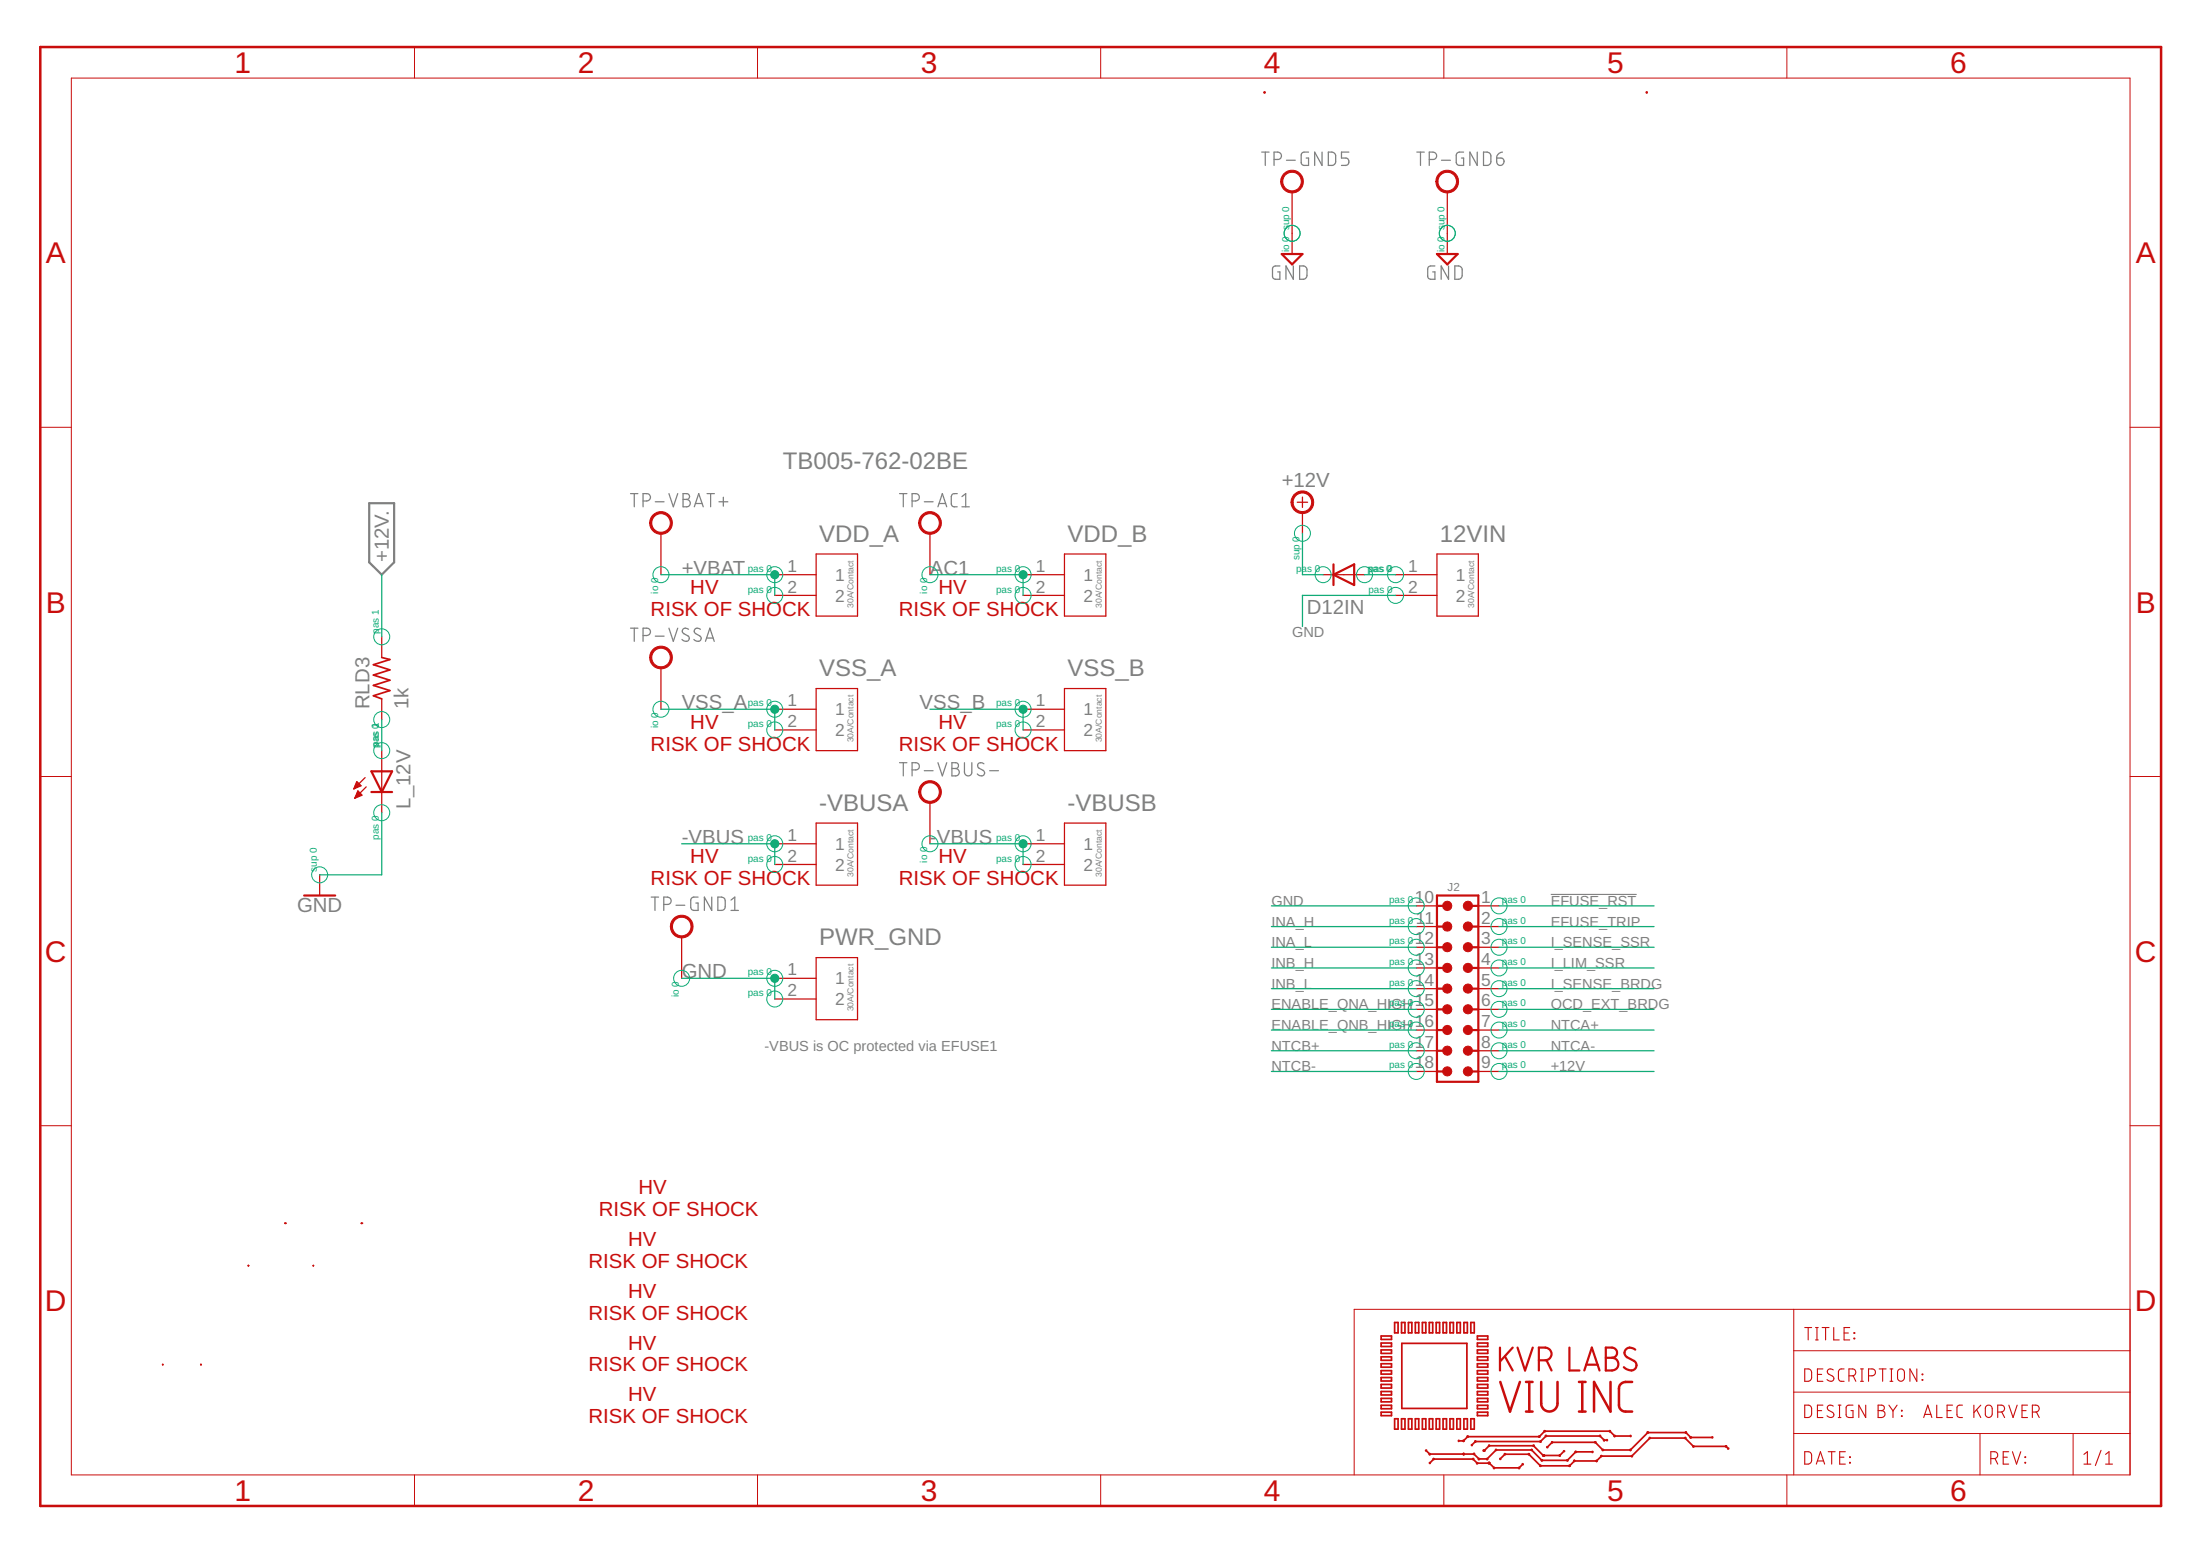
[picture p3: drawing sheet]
<svg xmlns="http://www.w3.org/2000/svg" width="297mm" height="210mm" viewBox="0 0 297 210" stroke-linecap="round" stroke-linejoin="round" font-family="sans-serif">
<g fill="none" stroke="#808080" stroke-width=".17">
<path d="M170.3 20.5h1M170.8 20.5v1.8M172 21.5h.5a.5 .5 0 0 0 .5-.5 .5 .5 0 0 0-.5-.5h-.5v1.8M172.8 35.9h-.6a.4 .4 0 0 0-.4 .4v1a.4 .4 0 0 0 .4 .4h.6v-1h-.3M173.7 21.6h1.2M174.6 35.9v1.8l-1-1.8v1.8M175.5 35.9h.6l.3 .3a1.75 1.75 0 0 1 0 1.3l-.3 .2h-.6zM176.7 20.5h-.6a.4 .4 0 0 0-.4 .4v1a.4 .4 0 0 0 .4 .4h.6v-1h-.3M178.5 20.5v1.8l-1-1.8v1.8M179.3 20.5a.85 .85 0 0 1 .9 .2 1.75 1.75 0 0 1 .1 1.3l-.3 .3h-.7zM182.1 20.5h-1v.8h.6a.51 .51 0 0 1 .4 .5 .51 .51 0 0 1-.4 .5h-.6M191.3 20.5h1"/>
<path d="M191.8 20.5v1.8M193 21.5h.5a.5 .5 0 0 0 .5-.5 .5 .5 0 0 0-.5-.5h-.5v1.8M193.7 35.9h-.6a.4 .4 0 0 0-.3 .4v1a.4 .4 0 0 0 .3 .4h.6v-1h-.3M194.6 21.6h1.2M195.6 35.9v1.8l-1-1.8v1.8M196.4 35.9h.7l.3 .3a1.75 1.75 0 0 1-.1 1.3l-.2 .2h-.7zM197.6 20.5h-.6a.44 .44 0 0 0-.4 .4v1a.44 .44 0 0 0 .4 .4h.6v-1h-.3M199.5 20.5v1.8l-1-1.8v1.8M200.3 20.5a.92 .92 0 0 1 .9 .2 1.75 1.75 0 0 1 .1 1.3l-.4 .3h-.6zM202.1 21.3h.6a.49 .49 0 0 1 .4 .6 .49 .49 0 0 1-.6 .4 .49 .49 0 0 1-.4-.5zM202.9 20.5a.82 .82 0 0 0-.8 .8M85.1 66.6h1"/>
<path d="M85.6 66.6v1.8M86.8 67.6h.5a.5 .5 0 0 0 .5-.5 .5 .5 0 0 0-.5-.5h-.5v1.8M88.5 67.7h1.2M90.3 66.6l.6 1.8 .6-1.8M92.2 66.6h.5a.39 .39 0 0 1 .4 .4 .39 .39 0 0 1-.4 .4 .5 .5 0 0 1 .5 .5 .5 .5 0 0 1-.5 .5h-.5zM92.2 67.4h.5M93.7 68.4l.6-1.8 .7 1.8M93.9 68h.9M95.5 66.6h1M95.9 66.6v1.8M97.1 67.7h1.2M97.7 67.1v1.2"/>
<path d="M121.5 66.6h.9M122 66.6v1.8M123.1 67.6a.87 .87 0 0 0 1-.2 .5 .5 0 0 0-.5-.8h-.5v1.8M124.8 67.7h1.2M126.6 68.4l.6-1.8 .6 1.8M126.8 68h.9M129.2 66.6h-.4a.4 .4 0 0 0-.4 .4v1a.4 .4 0 0 0 .4 .4h.4M129.9 68.4h1M129.9 67l.5-.4v1.8M85.1 84.8h1M85.6 84.8v1.8M86.8 85.8h.5a.5 .5 0 0 0 .5-.5 .5 .5 0 0 0-.5-.5h-.5v1.8"/>
<path d="M88.5 85.9h1.2M90.3 84.8l.6 1.8 .6-1.8M93 84.9a.47 .47 0 0 0-.6-.1 .47 .47 0 0 0-.3 .5l.8 .5a.45 .45 0 0 1 0 .7 .45 .45 0 0 1-.7 0l-.1-.2M94.6 84.9a.47 .47 0 0 0-.6-.1 .47 .47 0 0 0-.3 .5l.8 .5a.41 .41 0 0 1 .1 .6 .41 .41 0 0 1-.5 .2l-.4-.3M95.2 86.6l.6-1.8 .6 1.8M95.4 86.1h.9M121.5 103h.9M122 103v1.7M123.1 103.9h.5a.49 .49 0 0 0 .5-.5 .49 .49 0 0 0-.5-.4h-.5v1.7M124.8 104h1.2M126.6 103l.6 1.7 .6-1.7M128.5 103h.5a.39 .39 0 0 1 .4 .3 .39 .39 0 0 1-.4 .4 .5 .5 0 0 1 .5 .5 .5 .5 0 0 1-.5 .5h-.5z"/>
<path d="M128.5 103.7h.5M130.2 103v1.2a.5 .5 0 0 0 .5 .5 .5 .5 0 0 0 .5-.5v-1.2M132.8 103.1a.46 .46 0 0 0-.6-.1 .46 .46 0 0 0-.1 .6l.6 .4a.42 .42 0 0 1 .2 .6 .42 .42 0 0 1-.6 .1l-.3-.2M133.6 104h1.2M87.9 121.1h1M88.4 121.1v1.8M89.6 122.1h.5a.5 .5 0 0 0 .5-.5 .5 .5 0 0 0-.5-.5h-.5v1.8M91.3 122.2h1.2M94.3 121.1h-.6a.44 .44 0 0 0-.4 .4v1a.44 .44 0 0 0 .4 .4h.6v-1h-.3M96.1 121.1v1.8l-1-1.8v1.8M96.9 121.1a.93 .93 0 0 1 .9 .2l.1 .3-.1 1.1-.2 .2h-.7zM98.7 122.9h1"/>
<path d="M98.7 121.5l.5-.4v1.8"/>
</g>
<path d="M49.8 67.9h3.4v8l-1.7 1.7-1.7-1.7z" fill="none" stroke="#808080" stroke-width=".3"/>
<path d="M209.4 120.7h11.6" fill="none" stroke="#808080" stroke-width=".15"/>
<g fill="none" stroke="#c90d0c" stroke-width=".14">
<path d="M9.6 10.5h278v188.6h-278zM56 6.3v4.2M102.3 6.3v4.2M148.6 6.3v4.2M194.9 6.3v4.2M241.3 6.3v4.2M5.4 57.7h4.2M287.6 57.7h4.2M5.4 104.8h4.2M287.6 104.8h4.2M5.4 152h4.2M287.6 152h4.2"/>
<path d="M242.2 176.7v22.4M287.6 176.7h-104.8v22.4M56 199.1v4.2M102.3 199.1v4.2M148.6 199.1v4.2M194.9 199.1v4.2M241.3 199.1v4.2M242.2 193.5h45.4M242.2 187.9h45.4M242.2 182.3h45.4M267.3 193.5v5.6M279.9 193.5v5.6"/>
</g>
<g fill="none" stroke="#c90d0c" stroke-width=".23">
<path d="M170.8 12.4v.1M170.8 12.4l-.1 .1M170.8 12.4v.2M222.3 12.4l.1 .1M222.3 12.4v.1M222.3 12.4v.2M51.5 88.8l1.1 .2-2.2 .7 2.2 .7-2.2 .7 2.2 .7-2.2 .7 2.2 .7-2.2 .7 1.1 .4M33.5 170.8h.1M33.5 170.8v.1M38.5 165.1h.1M42.3 170.9h.1M48.8 165.1h.1"/>
<path d="M188.3 178.5h.5v1.4h-.5zM189.2 178.5h.5v1.4h-.5zM190.2 178.5h.4v1.4h-.4zM191.1 178.5h.5v1.4h-.5zM192 178.5h.5v1.4h-.5zM193 178.5h.4v1.4h-.4zM193.9 178.5h.5v1.4h-.5zM194.8 178.5h.5v1.4h-.5zM195.8 178.5h.4v1.4h-.4zM196.7 178.5h.5v1.4h-.5zM197.7 178.5h.4v1.4h-.4zM198.6 178.5h.5v1.4h-.5z"/>
<path d="M22 184.2h.1M27.1 184.2h.1M186.5 187.8h1.4v.5h-1.4zM186.5 180.3h1.4v.5h-1.4zM186.5 181.3h1.4v.5h-1.4zM186.5 182.2h1.4v.5h-1.4zM186.5 183.2h1.4v.4h-1.4zM186.5 184.1h1.4v.5h-1.4zM186.5 185h1.4v.5h-1.4zM186.5 185.9h1.4v.5h-1.4zM186.5 186.9h1.4v.5h-1.4zM186.5 188.8h1.4v.4h-1.4z"/>
<path d="M186.5 189.7h1.4v.5h-1.4zM186.5 190.6h1.4v.5h-1.4zM188.3 191.5h.5v1.4h-.5zM189.2 191.5h.5v1.4h-.5zM189.3 181.3h8.8v8.8h-8.8zM190.2 191.5h.4v1.4h-.4zM191.1 191.5h.5v1.4h-.5zM192 191.5h.5v1.4h-.5zM192.6 195.8l.4 .5h6l.7 .6h1.1l1.2-1.2h4.8l1.4 1.4h3.4l1.1-1.1h2.3M192.6 195.7l-.1 .1v.1M193 191.5h.4v1.4h-.4zM193 197.4l.1 .1"/>
<path d="M193 196.2v.2M193.1 197.5l.5-.5h5.3l.6 .5h1.6l.6 .6h3.4l.5-.4M193.1 196.2l-.1 .1M193.5 196.9l.1 .1M193.6 196.9v.1M193.9 191.5h.5v1.4h-.5zM194.8 191.5h.5v1.4h-.5zM195.8 191.5h.4v1.4h-.4zM196.7 191.5h.5v1.4h-.5zM197 194.4v.2M197.5 194.4v.1h.2M197.6 196.2l.1 .1"/>
<path d="M197.6 196.2h.1v.1M197.6 194.4v.2M197.6 196.2v.2M197.6 196.2l-.1 .1h.1M197.7 191.5h.4v1.4h-.4zM198.1 193.9l.1 .1M198.2 193.8v.2M198.6 191.5h.5v1.4h-.5zM198.7 195l.1 .1M198.9 196.9h.1l-.1 .1M198.9 196.9l-.1 .1M199 196.2v.1"/>
<path d="M199.1 196.2h-.2l.1 .1M199.2 194.5v.1M199.2 194.5v.2M199.5 197.4l-.1 .1 .1 .1M199.5 187.8h1.4v.5h-1.4zM199.5 182.2h1.4v.5h-1.4zM199.5 180.3h1.4v.5h-1.4zM199.5 181.3h1.4v.5h-1.4zM199.5 183.2h1.4v.4h-1.4zM199.5 184.1h1.4v.5h-1.4zM199.5 185h1.4v.5h-1.4zM199.5 185.9h1.4v.5h-1.4z"/>
<path d="M199.5 186.9h1.4v.5h-1.4zM199.5 188.8h1.4v.4h-1.4zM199.5 189.7h1.4v.5h-1.4zM199.5 190.6h1.4v.5h-1.4zM199.5 197.5l-.1 .1M199.7 196.9v.1M199.7 196.9v.1h-.1M200.3 195.7v.2M200.3 195.8l.8-.6h6l1.3 1.3h2.2l.6-.6M200.4 195.7v.2h.1M200.4 195.7l.1 .1-.1 .1M200.7 196.9v.1h.2"/>
<path d="M200.8 196.9v.1M201 195.1l.1 .1M201 197.4v.1M201 197.5h.1M201.1 195.1v.1M201.1 197.4v.1h-.1M201.1 197.5l-.1-.1 .1 .1-.1 .1M201.1 197.4h-.1v.1M201.7 198.1v.1M201.8 198.1v.1h-.1M202 195.7l.1 .1M202 195.7v.1"/>
<path d="M202.5 196.9v.1h.1M203.1 196.3h.2h-.1M203.2 196.2v.2M205 198.1v.1h.1M205.1 198.1v.1M205.5 197.6h.1v.1M206.4 196.2l.1 .1-.1 .1M206.5 196.3h-.1M206.8 195.7v.1M206.8 195.7l-.1 .1M207.1 195.1v.1M207.1 195.1h-.1v.1"/>
<path d="M207.8 193.9v.1h.1M207.8 193.8v.2M207.9 194.5v.1h.1M208 197.8v.1M208 194.5v.2M208 197.8v.1h-.1M208.2 197v.2M208.2 197.1v.1h-.1M208.4 196.4v.1M208.4 196.4h.1v.1zM208.4 196.4l-.1 .1M208.4 196.4l.1 .1h-.1v-.1"/>
<path d="M208.4 196.5h.1M208.5 193.1h.1v.2M208.6 193.1v.2M208.7 193.8h.1v.1M208.7 193.8v.1M208.9 195.3v.1h.1M209.5 194.6l.1 .1M209.6 194.6v.2M210.5 196.4v.1h.2M210.6 196.4v.1M211.1 195.9h.1M211.6 197.1l.1 .1"/>
<path d="M211.6 197v.2M211.9 197.8v.1h.1M211.9 197.8v.1M212.5 197.1h.1v.2M212.6 197.1l-.1 .1 .1 .1M212.7 195.9h.1v.1M212.7 195.9v.2M215 195.9l.1 .1-.1 .1M215.4 194.6v.2M215.4 194.6h-.1v.1M215.5 197.1v.2h.1M215.6 197.1v.2"/>
<path d="M216 193.8v.1M216.1 193.8h-.1v.1M216.2 196.5l.1 .1M216.2 196.5v.1M216.4 195.6v.2M216.5 195.7v.1h-.1M216.6 194.3l-.1 .1 .1 .1M216.6 194.4v.1h-.1M217 194.3v.2M217 194.4h-.4l-.6-.6h-7.3l-.7 .8h-8.8l-.5 .5M217.4 193.1v.2M217.4 193.1l-.1 .1v.1"/>
<path d="M218 193.8h-.1l.1 .1M218.1 193.8v.1h-.1M220.1 195.7v.1h.1M220.1 193.8h.1l-.1 .1M220.1 195.6v.2M220.1 193.8h-2.1l-.6-.6h-8.8l-.8 .7h-9.6l-.6 .6h-.6M220.3 196.5v.1h.1M220.3 196.5v.1M222.4 193.3h.1v.1M222.5 193.3v.1M222.7 194.1l.1 .1M222.8 194.1v.1"/>
<path d="M227.5 194.1h.1l-.1 .1M227.6 194.1h-.1v.1M227.6 193.3v.1M227.7 193.3l-.1 .1M228.3 194h-.1l.1 .1M228.3 194v.1h-.1M228.6 195.2v.1M228.7 195.2l-.1 .1M231.2 194v.1M231.2 194h-2.9l-.7-.6h-5.1l-2.4 2.3h-3.7l-1-1h-5.8l-.7 .6M233 195.2v.1M233.1 195.2h-.1v.1"/>
<path d="M233.3 195.5l-.3-.3h-4.4l-1.1-1.1h-4.7l-2.5 2.5h-4.1l-.6 .6h-3l-.7 .7h-3.9l-1.6-1.6h-3.2l-.6 .6M233.4 195.5v.1h-.1"/>
</g>
<path d="M5.4 6.3h286.4v197h-286.4zM202.6 186.5l1.3 4 1.3-4M206 190.5h.9M206 186.5h.9M206.5 186.5v4M208.1 186.5v2.9a1.1 1.1 0 0 0 1.1 1.1 1.1 1.1 0 0 0 1.1-1.1v-2.9M213.2 190.5h.9M213.2 186.5h.9M213.6 186.5v4M217.4 186.5v4l-2.2-4v4M220.4 186.5a1.55 1.55 0 0 0-1.7 .5l-.1 .4v2.3a.87 .87 0 0 0 .9 .8h.9" fill="none" stroke="#c90d0c" stroke-width=".34"/>
<g fill="none" stroke="#c90d0c" stroke-width=".3">
<path d="M173.1 34.3h2.8l-1.4 1.4zM194 34.3h2.8l-1.4 1.4zM180 77.6l2.8-1.4v2.8zM180 76.2v2.8M50.1 104.1h2.8l-1.4 2.8zM50.1 106.9h2.8M41.1 120.9h4.2M194 120.9h5.6v25.1h-5.6zM194 122.3h1.4M194 125.1h1.4M194 127.9h1.4M194 130.7h1.4"/>
<path d="M194 133.5h1.4M194 136.2h1.4M194 139h1.4M198.2 122.3h1.4M198.2 125.1h1.4M198.2 127.9h1.4M198.2 130.7h1.4M198.2 133.5h1.4M198.2 136.2h1.4M198.2 139h1.4M194 141.8h1.4M194 144.6h1.4"/>
<path d="M198.2 141.8h1.4M198.2 144.6h1.4M202.5 181.9v3.1M203.2 183.1l1 1.9M204.2 181.9l-1.7 1.9M204.9 181.9l1 3.1 1-3.1M207.8 183.6a1.53 1.53 0 0 0 1.5-.3 .86 .86 0 0 0 .1-.9 .86 .86 0 0 0-.8-.5h-.8v3.1M208.8 183.6l.7 1.4M211.9 181.9v3.1h1.4M213.9 185l1-3.1 1.1 3.1M214.2 184.2h1.5M216.8 181.9h.9a.69 .69 0 0 1 .6 .7 .69 .69 0 0 1-.6 .7 .86 .86 0 0 1 .8 .8 .86 .86 0 0 1-.8 .9h-.9z"/>
<path d="M216.8 183.3h.9M220.8 182.2a.81 .81 0 0 0-1-.3 .81 .81 0 0 0-.4 .9l.3 .4 .9 .5a.73 .73 0 0 1 .2 1.1 .73 .73 0 0 1-1.1 .1l-.5-.3"/>
</g>
<g fill="none" stroke="#c90d0c" stroke-width=".15">
<path d="M243.7 179.2h.9M244.1 179.2v1.7M245.1 179.2h.4M245.3 179.2v1.7M246 179.2h1M246.5 179.2v1.7M247.6 179.2v1.7h.7M249 179.9h.6M249.7 179.2h-.7v1.7h.7M250.3 179.9l.1 .1zM243.7 196h.4a.47 .47 0 0 1 .5 .4v.8a.51 .51 0 0 1-.5 .4h-.4zM243.7 189.7h.4a.47 .47 0 0 1 .5 .4v.8a.51 .51 0 0 1-.5 .4h-.4z"/>
<path d="M243.7 184.8h.4a.47 .47 0 0 1 .5 .5v.7a.51 .51 0 0 1-.5 .5h-.4zM245.1 180.9h.4M245.2 197.6l.6-1.6 .6 1.6M245.4 197.2h.8M245.4 190.4h.6M245.4 185.5h.6M246.1 189.7h-.7v1.6h.7M246.1 184.8h-.7v1.7h.7M246.8 196h1M247.3 196v1.6M247.5 189.8a.43 .43 0 0 0-.6-.1 .43 .43 0 0 0 0 .7l.5 .2a.42 .42 0 0 1 .1 .7 .42 .42 0 0 1-.7-.1l-.1-.1M247.5 184.9a.43 .43 0 0 0-.6-.1 .43 .43 0 0 0 0 .7l.5 .3a.42 .42 0 0 1 .1 .6 .42 .42 0 0 1-.7 0l-.1-.2"/>
<path d="M248.2 189.7h.4M248.2 191.3h.4M248.4 189.7v1.6M248.4 196.7h.6M249 184.8h-.5l-.2 .2-.1 1.1a.4 .4 0 0 0 .4 .4h.4M249.2 196h-.8v1.6h.8M249.6 185.7h.5a.47 .47 0 0 0 .5-.4 .47 .47 0 0 0-.5-.5h-.5v1.7M249.7 196.7h.1zM249.7 197.4l.1 .1zM250.2 189.7h-.6a.36 .36 0 0 0-.3 .3v1a.36 .36 0 0 0 .3 .3h.6v-.9h-.3M250.2 185.7l.4 .8M250.3 180.6l.1 .1z"/>
<path d="M251.2 184.8h.4M251.2 186.5h.4M251.4 184.8v1.7M251.9 189.7v1.6l-.9-1.6v1.6M252.3 185.7h.5a.47 .47 0 0 0 .4-.4 .47 .47 0 0 0-.4-.5h-.5v1.7M253.6 189.7h.4a.37 .37 0 0 1 .4 .3 .37 .37 0 0 1-.4 .4 .47 .47 0 0 1 .5 .5 .47 .47 0 0 1-.5 .4h-.4zM253.6 190.4h.4M253.7 184.8h1M254.2 184.8v1.7M255 189.7l.6 .8M255.2 184.8h.4M255.2 186.5h.4"/>
<path d="M255.4 184.8v1.7M255.6 190.5v.8M256.1 189.7l-.5 .8M256.3 184.9a.47 .47 0 0 1 .5-.1 .47 .47 0 0 1 .3 .5v.7a.47 .47 0 0 1-.4 .5 .47 .47 0 0 1-.5-.5v-.9zM256.7 190.4l.1 .1zM256.7 191.1l.1 .1zM258.8 184.8v1.7l-.9-1.7v1.7M259.5 185.5l.1 .1zM259.5 186.2l.1 .1zM259.7 191.3l.6-1.6 .5 1.6M259.9 190.9h.8M261.5 189.7v1.6h.7"/>
<path d="M262.9 190.4h.5M263.6 189.7h-.7v1.6h.7M265 189.7h-.4a.36 .36 0 0 0-.4 .3v1a.36 .36 0 0 0 .4 .3h.4M266.5 189.7v1.6M266.9 190.3l.5 1M267.4 189.7l-.9 1M268.2 189.8a.47 .47 0 0 1 .5-.1 .47 .47 0 0 1 .3 .4v.8a.47 .47 0 0 1-.5 .4 .47 .47 0 0 1-.4-.4v-1zM268.8 196.9h.5a.47 .47 0 0 0 .4-.5 .47 .47 0 0 0-.4-.4h-.5v1.6M269.4 196.9l.3 .7M269.7 190.6h.5a.47 .47 0 0 0 .5-.5 .47 .47 0 0 0-.5-.4h-.5v1.6M270.3 190.6l.4 .7M270.5 196.7h.5"/>
<path d="M271.2 196h-.7v1.6h.7M271.2 189.7l.6 1.6 .6-1.6M271.7 196l.6 1.6 .5-1.6M273 190.4h.6M273.4 197.4l.1 .1zM273.4 196.7h.1zM273.7 189.7h-.7v1.6h.7M274.4 190.6h.5a.47 .47 0 0 0 .4-.5 .47 .47 0 0 0-.4-.4h-.5v1.6M275 190.6l.3 .7M281.4 197.6h.9M281.4 196.3l.4-.3v1.6M283.7 195.8l-.8 2"/>
<path d="M284.3 197.6h.9M284.3 196.3l.5-.3v1.6"/>
</g>
<g fill="none" stroke="#c90d0c" stroke-width=".17">
<path d="M174.5 25.9v8.4M195.4 25.9v8.4M89.2 72v5.6M104.6 77.6h5.6M110.2 74.8h5.6v8.4h-5.6zM125.6 72v5.6M138.1 77.6h5.6M143.7 74.8h5.6v8.4h-5.6zM175.2 67.8h1.4M175.9 67.1v1.4M175.9 69.2v2.8M178.6 77.6h5.6"/>
<path d="M188.4 77.6h5.6M194 74.8h5.6v8.4h-5.6zM51.5 86v2.8M51.5 94.3v2.8M89.2 90.1v5.6M104.6 95.7h5.6M104.6 98.5h5.6M104.6 80.4h5.6M110.2 92.9h5.6v8.4h-5.6zM138.1 95.7h5.6M138.1 98.5h5.6M138.1 80.4h5.6"/>
<path d="M143.7 92.9h5.6v8.4h-5.6zM188.4 80.4h5.6M43.2 118.1v2.8M47.8 106.4h.1M47.9 106.3h.4M47.9 106.2h.7M47.9 107.6h.3M48 106h.7M48 107.5h.5M48 105.9h.5M48.1 107.4h.7M48.1 105.7h.3"/>
<path d="M48.1 107.2h.7M48.2 105.6h.1M48.2 105.5l.5 .6-.9 .4zM48.2 107.1h.4M48.2 107h.3M48.3 106.8h.1M48.3 106.8l.6 .5-1 .5zM49.3 105l-1.5 1.5M49.4 106.2l-1.5 1.6M51.5 101.3v8.4M104.6 113.9h5.6M104.6 116.7h5.6"/>
<path d="M110.2 111.1h5.6v8.4h-5.6zM125.6 108.3v5.6M138.1 113.9h5.6M138.1 116.7h5.6M143.7 111.1h5.6v8.4h-5.6zM92 126.5v5.6M104.6 132.1h5.6M104.6 134.9h5.6M110.2 129.3h5.6v8.3h-5.6zM191.2 122.3h2.8M191.2 125.1h2.8M191.2 127.9h2.8"/>
<path d="M191.2 130.7h2.8M191.2 133.5h2.8M191.2 136.2h2.8M191.2 139h2.8M199.6 122.3h2.8M199.6 125.1h2.8M199.6 127.9h2.8M199.6 130.7h2.8M199.6 133.5h2.8M199.6 136.2h2.8M199.6 139h2.8M191.2 141.8h2.8"/>
<path d="M191.2 144.6h2.8M199.6 141.8h2.8M199.6 144.6h2.8"/>
</g>
<g fill="#c90d0c" stroke="#c90d0c" stroke-width=".14">
<path d="M174.7 66.8a1.54 1.54 0 0 1 2.4 .2 1.54 1.54 0 0 1-.8 2.3 1.54 1.54 0 0 1-2-1.5h.3a1.26 1.26 0 0 1 1.8-1.1 1.26 1.26 0 0 1 .2 2.1 1.26 1.26 0 0 1-2-.7v-.3h-.3v-.4z" fill-rule="evenodd"/>
<path d="M88.1 69.6a1.54 1.54 0 0 1 2.4 .2 1.54 1.54 0 0 1-.8 2.3 1.54 1.54 0 0 1-2-1.5h.3a1.26 1.26 0 0 1 1.8-1.2 1.26 1.26 0 0 1 .3 2.1 1.26 1.26 0 0 1-2.1-.6v-.3h-.3l.1-.4z" fill-rule="evenodd"/>
<path d="M88.1 87.7a1.54 1.54 0 0 1 2.4 .2 1.54 1.54 0 0 1-.8 2.3 1.54 1.54 0 0 1-2-1.4h.3a1.25 1.25 0 0 1 1.8-1.2 1.25 1.25 0 0 1 .3 2.1 1.25 1.25 0 0 1-2.1-.7v-.2h-.3l.2-.8z" fill-rule="evenodd"/>
<path d="M124.4 69.6a1.54 1.54 0 0 1 2.5 .2 1.54 1.54 0 0 1-.9 2.3 1.54 1.54 0 0 1-2-1.5h.3a1.26 1.26 0 0 1 1.8-1.2 1.26 1.26 0 0 1 .3 2.1 1.26 1.26 0 0 1-2-.6l-.1-.3h-.3l.2-.7z" fill-rule="evenodd"/>
<path d="M124.4 105.9a1.54 1.54 0 0 1 2.5 .2 1.54 1.54 0 0 1-.9 2.3 1.54 1.54 0 0 1-2-1.5h.3a1.25 1.25 0 0 1 1.8-1.2 1.25 1.25 0 0 1 .3 2.1 1.25 1.25 0 0 1-2-.6l-.1-.3h-.3l.2-.7z" fill-rule="evenodd"/>
<path d="M90.9 124.1a1.54 1.54 0 0 1 2.4 .1 1.54 1.54 0 0 1-.8 2.3 1.54 1.54 0 0 1-2-1.4h.3a1.25 1.25 0 0 1 1.7-1.2 1.25 1.25 0 0 1 .3 2.1 1.25 1.25 0 0 1-2-.6v-.3h-.3l.2-.7z" fill-rule="evenodd"/>
<path d="M173.3 23.5a1.54 1.54 0 0 1 2.4 .2 1.54 1.54 0 0 1-.8 2.3 1.54 1.54 0 0 1-2-1.5h.3a1.25 1.25 0 0 1 1.8-1.2 1.25 1.25 0 0 1 .3 2.1 1.25 1.25 0 0 1-2.1-.6v-.3h-.3l.1-.4z" fill-rule="evenodd"/>
<path d="M194.2 23.5a1.54 1.54 0 0 1 2.5 .2 1.54 1.54 0 0 1-.9 2.3 1.54 1.54 0 0 1-1.9-1.5h.2a1.25 1.25 0 0 1 1.8-1.2 1.25 1.25 0 0 1 .3 2.1 1.25 1.25 0 0 1-2-.6l-.1-.3h-.2v-.4z" fill-rule="evenodd"/>
<circle cx="195.4" cy="122.3" r=".64"/>
<circle cx="198.2" cy="122.3" r=".64"/>
<circle cx="195.4" cy="125.1" r=".64"/>
<circle cx="198.2" cy="125.1" r=".64"/>
<circle cx="195.4" cy="127.9" r=".63"/>
<circle cx="198.2" cy="127.9" r=".63"/>
<circle cx="195.4" cy="130.7" r=".63"/>
<circle cx="198.2" cy="130.7" r=".63"/>
<circle cx="195.4" cy="133.4" r=".63"/>
<circle cx="198.2" cy="133.4" r=".63"/>
<circle cx="195.4" cy="136.2" r=".63"/>
<circle cx="198.2" cy="136.2" r=".63"/>
<circle cx="195.4" cy="139" r=".63"/>
<circle cx="198.2" cy="139" r=".63"/>
<circle cx="195.4" cy="141.8" r=".63"/>
<circle cx="198.2" cy="141.8" r=".63"/>
<circle cx="195.4" cy="144.6" r=".63"/>
<circle cx="198.2" cy="144.6" r=".63"/>
</g>
<g fill="none" stroke="#0dab76" stroke-width=".14">
<circle cx="174.5" cy="31.5" r="1.08"/>
<circle cx="195.4" cy="31.5" r="1.08"/>
<circle cx="89.2" cy="77.6" r="1.08"/>
<circle cx="104.6" cy="77.6" r="1.08"/>
<circle cx="125.6" cy="77.6" r="1.08"/>
<circle cx="138.1" cy="77.6" r="1.08"/>
<circle cx="175.9" cy="72" r="1.08"/>
<circle cx="178.6" cy="77.6" r="1.08"/>
<circle cx="184.2" cy="77.6" r="1.08"/>
<circle cx="188.4" cy="77.6" r="1.08"/>
<circle cx="51.5" cy="97.1" r="1.08"/>
<circle cx="51.5" cy="86" r="1.08"/>
<circle cx="89.2" cy="95.7" r="1.08"/>
<circle cx="104.6" cy="98.5" r="1.08"/>
<circle cx="104.6" cy="80.4" r="1.08"/>
<circle cx="104.6" cy="95.7" r="1.08"/>
<circle cx="138.1" cy="98.5" r="1.08"/>
<circle cx="138.1" cy="80.4" r="1.08"/>
<circle cx="138.1" cy="95.7" r="1.08"/>
<circle cx="188.4" cy="80.4" r="1.08"/>
<circle cx="43.2" cy="118.1" r="1.08"/>
<circle cx="51.5" cy="101.3" r="1.08"/>
<circle cx="51.5" cy="109.7" r="1.08"/>
<circle cx="104.6" cy="116.7" r="1.08"/>
<circle cx="104.6" cy="113.9" r="1.08"/>
<circle cx="125.6" cy="113.9" r="1.08"/>
<circle cx="138.1" cy="113.9" r="1.08"/>
<circle cx="138.1" cy="116.7" r="1.08"/>
<circle cx="92" cy="132.1" r="1.08"/>
<circle cx="104.6" cy="134.9" r="1.08"/>
<circle cx="104.6" cy="132.1" r="1.08"/>
<circle cx="191.2" cy="127.9" r="1.08"/>
<circle cx="191.2" cy="139" r="1.08"/>
<circle cx="191.2" cy="133.5" r="1.08"/>
<circle cx="191.2" cy="130.7" r="1.08"/>
<circle cx="191.2" cy="122.3" r="1.08"/>
<circle cx="191.2" cy="125.1" r="1.08"/>
<circle cx="191.2" cy="136.2" r="1.08"/>
<circle cx="202.4" cy="139" r="1.08"/>
<circle cx="202.4" cy="130.7" r="1.08"/>
<circle cx="202.4" cy="122.3" r="1.08"/>
<circle cx="202.4" cy="133.5" r="1.08"/>
<circle cx="202.4" cy="127.9" r="1.08"/>
<circle cx="202.4" cy="125.1" r="1.08"/>
<circle cx="202.4" cy="136.2" r="1.08"/>
<circle cx="191.2" cy="144.6" r="1.08"/>
<circle cx="191.2" cy="141.8" r="1.08"/>
<circle cx="202.4" cy="144.6" r="1.08"/>
<circle cx="202.4" cy="141.8" r="1.08"/>
</g>
<g fill="none" stroke="#0dab76" stroke-width=".17">
<path d="M51.5 77.6v8.4M89.2 77.6h15.4v2.8M125.6 77.6h12.5v2.8M175.9 72v5.6h2.7M184.2 77.6h4.2M51.5 97.1v4.2M89.2 95.7h15.4v2.8M125.6 95.7h12.5v2.8M188.4 80.4h-12.5v4.2M51.5 109.7v8.4h-8.3M92 113.9h12.6v2.8M125.6 113.9h12.5v2.8"/>
<path d="M92 132.1h12.6v2.8M171.7 125.1h19.5M171.7 122.3h19.5M171.7 127.9h19.5M171.7 130.7h19.5M171.7 133.5h19.5M171.7 136.2h19.5M171.7 139h19.5M202.4 125.1h20.9M202.4 122.3h20.9M202.4 127.9h20.9M202.4 130.7h20.9"/>
<path d="M202.4 133.5h20.9M202.4 136.2h20.9M202.4 139h20.9M171.7 144.6h19.5M171.7 141.8h19.5M202.4 144.6h20.9M202.4 141.8h20.9"/>
</g>
<g fill="#0dab76" stroke="#0dab76" stroke-width=".14">
<circle cx="104.6" cy="77.6" r=".55"/>
<circle cx="104.6" cy="95.7" r=".55"/>
<circle cx="104.6" cy="113.9" r=".55"/>
<circle cx="138.1" cy="113.9" r=".55"/>
<circle cx="138.1" cy="95.7" r=".55"/>
<circle cx="138.1" cy="77.6" r=".55"/>
<circle cx="104.6" cy="132.1" r=".55"/>
</g>
<g font-size="4" fill="#c90d0c">
<text x="31.7" y="9.9">1</text>
<text x="78" y="9.9">2</text>
<text x="124.3" y="9.9">3</text>
<text x="170.7" y="9.9">4</text>
<text x="217" y="9.9">5</text>
<text x="263.3" y="9.9">6</text>
<text x="6.2" y="35.5">A</text>
<text x="288.4" y="35.5">A</text>
<text x="6.2" y="82.7">B</text>
<text x="288.4" y="82.7">B</text>
<text x="6.1" y="129.8">C</text>
<text x="288.2" y="129.8">C</text>
<text x="6.1" y="177">D</text>
<text x="288.2" y="177">D</text>
<text x="31.7" y="202.6">1</text>
<text x="78" y="202.6">2</text>
<text x="124.3" y="202.6">3</text>
<text x="170.7" y="202.6">4</text>
<text x="217" y="202.6">5</text>
<text x="263.3" y="202.6">6</text>
</g>
<g font-size="3.2" fill="#808080">
<text x="105.7" y="63.4">TB005-762-02BE</text>
<text x="110.6" y="73.1">VDD_A</text>
<text x="144.1" y="73.1">VDD_B</text>
<text x="194.4" y="73.1">12VIN</text>
<text x="110.6" y="91.3">VSS_A</text>
<text x="144.1" y="91.3">VSS_B</text>
<text x="110.6" y="109.5">-VBUSA</text>
<text x="144.1" y="109.5">-VBUSB</text>
<text x="110.6" y="127.6">PWR_GND</text>
</g>
<g font-size="2.8" fill="#808080">
<text x="173.1" y="65.7">+12V</text>
<text x="52.5" y="75.9" transform="rotate(-90 52.5 75.9)">+12V.</text>
<text x="92" y="77.6">+VBAT</text>
<text x="125.6" y="77.6">AC1</text>
<text x="176.4" y="82.9">D12IN</text>
<text x="49.9" y="95.7" transform="rotate(-90 49.9 95.7)">RLD3</text>
<text x="55.2" y="95.7" transform="rotate(-90 55.2 95.7)">1k</text>
<text x="92" y="95.7">VSS_A</text>
<text x="124.2" y="95.7">VSS_B</text>
<text x="55.4" y="109.1" transform="rotate(-90 55.4 109.1)">L_12V</text>
<text x="92" y="113.9">-VBUS</text>
<text x="125.6" y="113.9">-VBUS</text>
<text x="40.1" y="123.1">GND</text>
<text x="92" y="132.1">GND</text>
</g>
<g font-size="2.8" fill="#c90d0c">
<text x="87.9" y="83.2">RISK OF SHOCK</text>
<text x="93.2" y="80.2">HV</text>
<text x="121.4" y="83.2">RISK OF SHOCK</text>
<text x="126.7" y="80.2">HV</text>
<text x="87.9" y="101.3">RISK OF SHOCK</text>
<text x="93.2" y="98.4">HV</text>
<text x="121.4" y="101.3">RISK OF SHOCK</text>
<text x="126.7" y="98.4">HV</text>
<text x="87.9" y="119.5">RISK OF SHOCK</text>
<text x="93.2" y="116.5">HV</text>
<text x="121.4" y="119.5">RISK OF SHOCK</text>
<text x="126.7" y="116.5">HV</text>
<text x="86.2" y="161.2">HV</text>
<text x="80.9" y="164.2">RISK OF SHOCK</text>
<text x="79.5" y="171.2">RISK OF SHOCK</text>
<text x="84.8" y="168.2">HV</text>
<text x="79.5" y="178.1">RISK OF SHOCK</text>
<text x="84.8" y="175.2">HV</text>
<text x="79.5" y="185.1">RISK OF SHOCK</text>
<text x="84.8" y="182.2">HV</text>
<text x="84.8" y="189.2">HV</text>
<text x="79.5" y="192.1">RISK OF SHOCK</text>
</g>
<g font-size="2.3" fill="#808080">
<text x="106.3" y="77.2">1</text>
<text x="139.8" y="77.2">1</text>
<text x="190.1" y="77.2">1</text>
<text x="106.3" y="80">2</text>
<text x="112.8" y="78.4">1</text>
<text x="112.8" y="81.2">2</text>
<text x="139.8" y="80">2</text>
<text x="146.3" y="78.4">1</text>
<text x="146.3" y="81.2">2</text>
<text x="190.1" y="80">2</text>
<text x="196.6" y="78.4">1</text>
<text x="196.6" y="81.2">2</text>
<text x="106.3" y="95.3">1</text>
<text x="139.8" y="95.3">1</text>
<text x="106.3" y="98.1">2</text>
<text x="112.8" y="96.6">1</text>
<text x="112.8" y="99.4">2</text>
<text x="139.8" y="98.1">2</text>
<text x="146.3" y="96.6">1</text>
<text x="146.3" y="99.4">2</text>
<text x="106.3" y="113.5">1</text>
<text x="139.8" y="113.5">1</text>
<text x="106.3" y="116.3">2</text>
<text x="112.8" y="114.7">1</text>
<text x="112.8" y="117.5">2</text>
<text x="139.8" y="116.3">2</text>
<text x="146.3" y="114.7">1</text>
<text x="146.3" y="117.5">2</text>
<text x="191" y="121.9">10</text>
<text x="191.2" y="124.7">11</text>
<text x="200" y="121.9">1</text>
<text x="200" y="124.7">2</text>
<text x="106.3" y="131.7">1</text>
<text x="191" y="127.5">12</text>
<text x="191" y="130.3">13</text>
<text x="200" y="127.5">3</text>
<text x="200" y="130.3">4</text>
<text x="106.3" y="134.5">2</text>
<text x="112.8" y="132.9">1</text>
<text x="112.8" y="135.7">2</text>
<text x="191" y="133.1">14</text>
<text x="191" y="135.9">15</text>
<text x="200" y="133.1">5</text>
<text x="200" y="135.9">6</text>
<text x="191" y="138.6">16</text>
<text x="191" y="141.4">17</text>
<text x="200" y="138.6">7</text>
<text x="200" y="141.4">8</text>
<text x="191" y="144.2">18</text>
<text x="200" y="144.2">9</text>
</g>
<g font-size="2" fill="#808080">
<text x="174.5" y="86">GND</text>
<text x="171.7" y="125.1">INA_H</text>
<text x="171.7" y="122.3">GND</text>
<text x="209.4" y="122.3">EFUSE_RST</text>
<text x="209.4" y="125.1">EFUSE_TRIP</text>
<text x="171.7" y="130.7">INB_H</text>
<text x="171.7" y="127.9">INA_L</text>
<text x="209.4" y="127.9">I_SENSE_SSR</text>
<text x="209.4" y="130.7">I_LIM_SSR</text>
<text x="171.7" y="133.4">INB_L</text>
<text x="171.7" y="136.2">ENABLE_QNA_HIGH</text>
<text x="209.4" y="133.4">I_SENSE_BRDG</text>
<text x="209.4" y="136.2">OCD_EXT_BRDG</text>
<text x="103.2" y="141.8">-VBUS is OC protected via EFUSE1</text>
<text x="171.7" y="139">ENABLE_QNB_HIGH</text>
<text x="171.7" y="141.8">NTCB+</text>
<text x="209.4" y="139">NTCA+</text>
<text x="209.4" y="141.8">NTCA-</text>
<text x="171.7" y="144.6">NTCB-</text>
<text x="209.4" y="144.6">+12V</text>
</g>
<text font-size="1.6" fill="#808080" x="195.5" y="120.3">J2</text>
<g font-size="1.3" fill="#0dab76">
<text x="174.1" y="34" transform="rotate(-90 174.1 34)">io 0 sup 0</text>
<text x="195" y="34" transform="rotate(-90 195 34)">io 0 sup 0</text>
<text x="101" y="77.2">pas 0</text>
<text x="134.5" y="77.2">pas 0</text>
<text x="175" y="77.2">pas 0</text>
<text x="175.5" y="75.6" transform="rotate(-90 175.5 75.6)">sup 0</text>
<text x="184.6" y="77.2">ppaass 00</text>
<text x="88.9" y="80.1" transform="rotate(-90 88.9 80.1)">io 0</text>
<text x="101" y="80">pas 0</text>
<text x="125.2" y="80.1" transform="rotate(-90 125.2 80.1)">io 0</text>
<text x="134.5" y="80">pas 0</text>
<text x="184.8" y="80">pas 0</text>
<text x="51.1" y="85.6" transform="rotate(-90 51.1 85.6)">pas 1</text>
<text x="101" y="95.3">pas 0</text>
<text x="134.5" y="95.3">pas 0</text>
<text x="51.1" y="100.9" transform="rotate(-90 51.1 100.9)">ppaass 01</text>
<text x="88.9" y="98.3" transform="rotate(-90 88.9 98.3)">io 0</text>
<text x="101" y="98.1">pas 0</text>
<text x="134.5" y="98.1">pas 0</text>
<text x="51.1" y="113.4" transform="rotate(-90 51.1 113.4)">pas 0</text>
<text x="101" y="113.5">pas 0</text>
<text x="134.5" y="113.5">pas 0</text>
<text x="42.8" y="117.7" transform="rotate(-90 42.8 117.7)">sup 0</text>
<text x="101" y="116.3">pas 0</text>
<text x="125.2" y="116.4" transform="rotate(-90 125.2 116.4)">io 0</text>
<text x="134.5" y="116.3">pas 0</text>
<text x="187.6" y="121.9">pas 0</text>
<text x="187.6" y="124.7">pas 0</text>
<text x="202.8" y="121.9">pas 0</text>
<text x="202.8" y="124.7">pas 0</text>
<text x="101" y="131.7">pas 0</text>
<text x="187.6" y="127.5">pas 0</text>
<text x="187.6" y="130.3">pas 0</text>
<text x="202.8" y="127.5">pas 0</text>
<text x="202.8" y="130.3">pas 0</text>
<text x="91.7" y="134.6" transform="rotate(-90 91.7 134.6)">io 0</text>
<text x="101" y="134.5">pas 0</text>
<text x="187.6" y="133.1">pas 0</text>
<text x="187.6" y="135.9">pas 0</text>
<text x="202.8" y="133.1">pas 0</text>
<text x="202.8" y="135.9">pas 0</text>
<text x="187.6" y="138.6">pas 0</text>
<text x="187.6" y="141.4">pas 0</text>
<text x="202.8" y="138.6">pas 0</text>
<text x="202.8" y="141.4">pas 0</text>
<text x="187.6" y="144.2">pas 0</text>
<text x="202.8" y="144.2">pas 0</text>
</g>
<g font-size="1.2" fill="#808080">
<text x="115.2" y="82.1" transform="rotate(-90 115.2 82.1)">30A/Contact</text>
<text x="148.8" y="82.1" transform="rotate(-90 148.8 82.1)">30A/Contact</text>
<text x="199" y="82.1" transform="rotate(-90 199 82.1)">30A/Contact</text>
<text x="115.2" y="100.2" transform="rotate(-90 115.2 100.2)">30A/Contact</text>
<text x="148.8" y="100.2" transform="rotate(-90 148.8 100.2)">30A/Contact</text>
<text x="115.2" y="118.4" transform="rotate(-90 115.2 118.4)">30A/Contact</text>
<text x="148.8" y="118.4" transform="rotate(-90 148.8 118.4)">30A/Contact</text>
<text x="115.2" y="136.5" transform="rotate(-90 115.2 136.5)">30A/Contact</text>
</g>
</svg>
